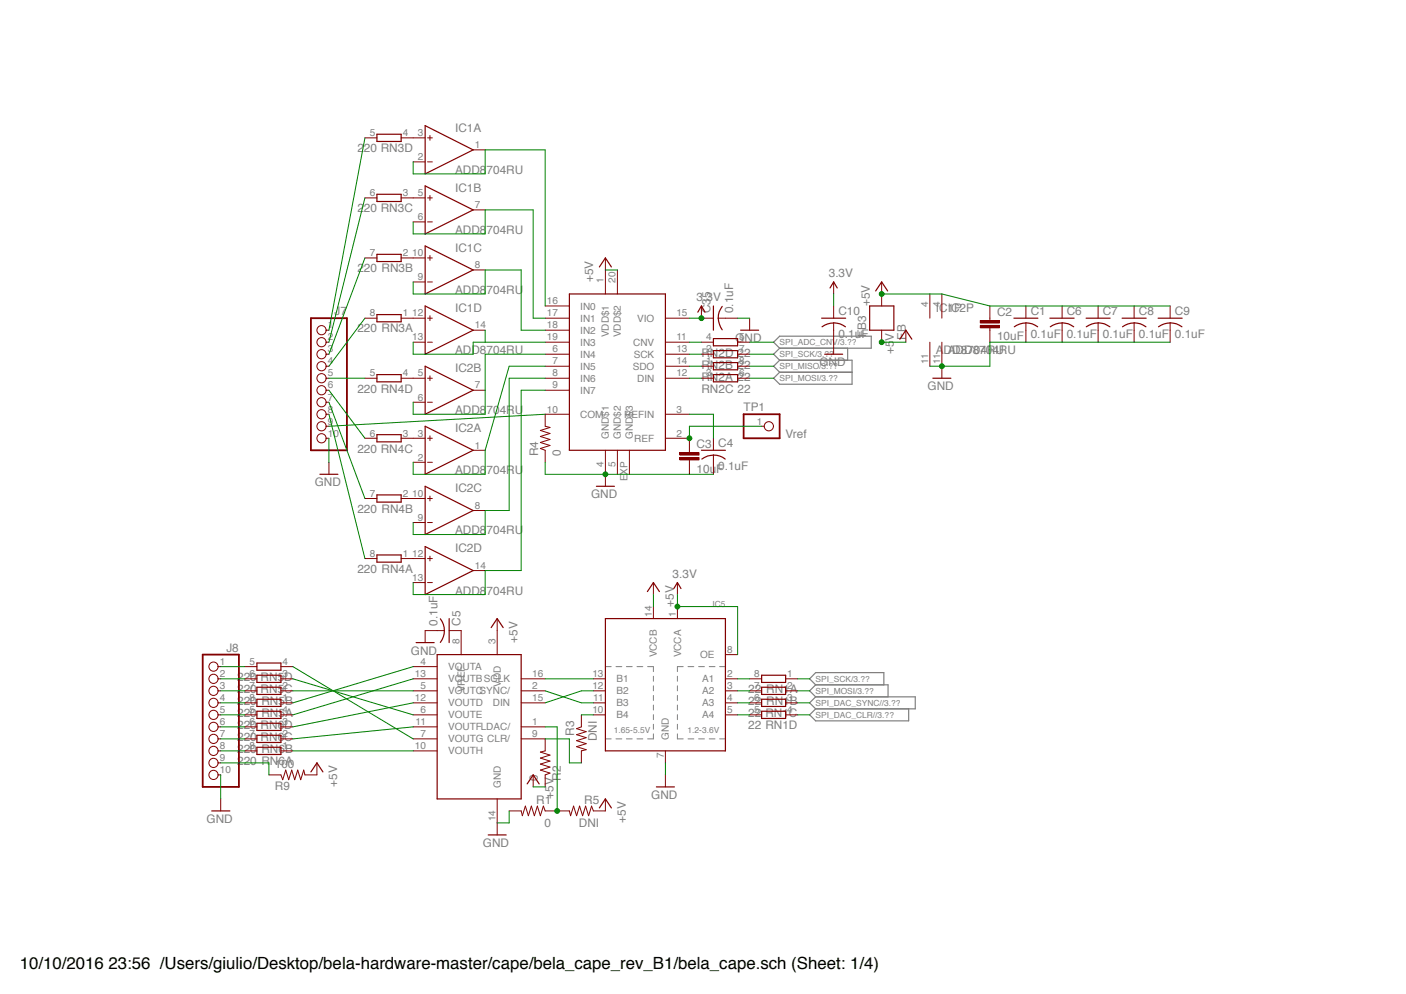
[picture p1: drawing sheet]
<svg xmlns="http://www.w3.org/2000/svg" width="297mm" height="210mm" viewBox="0 0 297 210" stroke-linecap="round" stroke-linejoin="round" font-family="sans-serif">
<g fill="none" stroke="#808080" stroke-width=".21">
<path d="M127.9 156h1.2M127.9 140.8h1.2M130.1 156h1.3M130.1 140.8h1.3M132.3 156h1.3M132.3 140.8h1.3M134.6 156h1.2M134.6 140.8h1.2M136.8 140.8h1.2v1M138 155v1h-1.2M138 142.8v1.1M138 144.8v1.1"/>
<path d="M138 146.9v1M138 148.9v1M138 150.9v1.1M138 152.9v1.1M143.1 155v1h1.2M143.1 142.8v1.1M143.1 144.8v1.1M143.1 146.9v1M143.1 148.9v1M143.1 150.9v1.1M143.1 152.9v1.1M144.3 140.8h-1.2v1"/>
<path d="M145.4 156h1.2M145.4 140.8h1.2M147.6 156h1.2M147.6 140.8h1.2M149.8 156h1.3M149.8 140.8h1.3M152 156h1.3M152 140.8h1.3"/>
</g>
<path d="M163.4 72.3l1.3-1.3h19.4v2.5h-19.4zM164.7 76.1h15.3v5h-15.3l-1.3-1.2 1.3-1.3M164.7 76.1l-1.3 1.2 1.3 1.3M164.7 78.6h15.3M164.7 73.5l-1.3 1.3 1.3 1.3M179.1 73.5v2.6M172.3 144.6h15.3v2.6M172.3 147.2l-1.3 1.2 1.3 1.3M172.3 147.2h21.1v2.5h-21.1M172.3 144.6l-1.3 1.3 1.3 1.3M172.3 144.6l-1.3-1.3 1.3-1.3h14.4v2.6M172.3 149.7l-1.3 1.3 1.3 1.2h19.7v-2.5" fill="none" stroke="#808080" stroke-width=".25"/>
<path d="M89.8 26.5l10.2 5.1-10.2 5.1zM89.8 39.3l10.2 5-10.2 5.1zM89.8 51.9l10.2 5.1-10.2 5.1zM89.8 64.6l10.2 5.1-10.2 5.1zM89.8 77.3l10.2 5.1-10.2 5.1zM120.3 62.1h20.3v33h-20.3zM214.2 67.2h5.1M214.3 69a4 4 0 0 1 4.9 0M89.8 90l10.2 5.1-10.2 5.1zM89.8 102.7l10.2 5.1-10.2 5.1zM89.8 115.4l10.2 5.1-10.2 5.1zM92.4 138.2h17.7v30.5h-17.7z" fill="none" stroke="#820000" stroke-width=".25"/>
<g fill="none" stroke="#820000" stroke-width=".21">
<path d="M87.3 29.1h2.5M87.3 34.2h2.5M90.3 29.1h1M90.3 34.2h1M90.8 28.6v1M100 31.6h2.5M87.3 41.8h2.5M87.3 46.9h2.5M87.3 54.5h2.5M87.3 59.5h2.5M90.3 41.8h1M90.3 46.9h1"/>
<path d="M90.3 54.5h1M90.3 59.5h1M90.8 41.3v1M90.8 54v1M100 44.3h2.5M100 57h2.5M127.9 57v5.1M130.4 57v5.1M87.3 67.2h2.5M87.3 72.3h2.5M87.3 79.9h2.5M90.3 67.2h1"/>
<path d="M90.3 72.3h1M90.3 79.9h1M90.8 66.7v1M90.8 79.4v1M100 69.7h2.5M115.2 64.6h5.1M115.2 67.2h5.1M115.2 69.7h5.1M115.2 72.3h5.1M115.2 74.8h5.1M115.2 77.3h5.1M115.2 79.9h5.1"/>
<path d="M140.6 67.2h5M140.6 72.3h5M140.6 74.8h5M140.6 77.3h5M140.6 79.9h5M196.4 62.1v5.1M196.4 72.3v5M199 62.1v5.1M199 72.3v5M209.1 67.2v.5M209.1 69.2v.5M216.7 64.6v2.6"/>
<path d="M216.7 68.2v4.1M87.3 92.5h2.5M87.3 97.6h2.5M87.3 84.9h2.5M90.3 92.5h1M90.3 97.6h1M90.3 84.9h1M90.8 92v1.1M100 82.4h2.5M100 95.1h2.5M115.2 82.4h5.1M115.2 87.5h5.1"/>
<path d="M127.9 95.1v5.1M130.4 95.1v5.1M133 95.1v5.1M140.6 87.5h5M140.6 92.5h5M87.3 105.3h2.5M87.3 110.3h2.5M87.3 117.9h2.5M90.3 105.3h1M90.3 110.3h1M90.3 117.9h1M90.8 104.8v1"/>
<path d="M90.8 117.4v1.1M100 107.8h2.5M87.3 123h2.5M90.3 123h1M97.4 133.2v5M100 120.5h2.5M105 133.2v5M87.3 140.8h5.1M87.3 143.3h5.1M87.3 145.9h5.1M87.3 148.4h5.1M87.3 151h5.1"/>
<path d="M87.3 153.5h5.1M87.3 156h5.1M87.3 158.6h5.1M110.1 143.3h5.1M110.1 145.9h5.1M110.1 148.4h5.1M110.1 153.5h5.1M110.1 156h5.1M105 168.7v5.1"/>
</g>
<path d="M207.1 68.7h4v.5h-4z" fill="#820000"/>
<path d="M207.1 68.7h4.1v.5h-4.1z" fill="none" stroke="#820000" stroke-width=".21"/>
<path d="M207.1 67.7h4v.5h-4z" fill="#820000"/>
<g fill="none" stroke="#820000" stroke-width=".21">
<path d="M127.9 54.5v2.5M148.2 77.3h2.5M148.2 74.8h2.5M148.2 79.9h2.5M148.2 72.3h2.5M155.8 77.3h2.6M155.8 74.8h2.6M155.8 79.9h2.6M155.8 72.3h2.6M207.1 67.7h4.1v.5h-4.1zM209.1 64.6v2.6M209.1 69.7v2.6"/>
<path d="M145.6 95.1v.5M145.6 97.1v.5M127.9 100.2v2.5M105 130.6v2.6M138 123v2.6M158.4 143.3h2.5M158.4 145.9h2.5M158.4 148.4h2.5M158.4 151h2.5M166 143.3h2.5M166 145.9h2.5M166 148.4h2.5"/>
<path d="M166 151h2.5M140.6 163.6v2.6"/>
</g>
<g fill="none" stroke="#820000" stroke-width=".25">
<path d="M126.6 56.4l1.3-1.9 1.3 1.9M150.7 76.6h5.1v1.5h-5.1zM150.7 71.5h5.1v1.5h-5.1zM150.7 74h5.1v1.6h-5.1zM150.7 79.1h5.1v1.5h-5.1zM126 102.7h3.8M103.8 132.5l1.2-1.9 1.3 1.9M136.8 124.9l1.2-1.9 1.3 1.9M160.9 142.6h5.1v1.5h-5.1zM160.9 145.1h5.1v1.5h-5.1zM160.9 147.7h5.1v1.5h-5.1zM160.9 150.2h5.1v1.5h-5.1z"/>
<path d="M138.7 166.2h3.8"/>
</g>
<path d="M143.6 96.6h4.1v.5h-4.1z" fill="#820000"/>
<path d="M143.6 96.6h4.1v.5h-4.1z" fill="none" stroke="#820000" stroke-width=".21"/>
<path d="M143.6 95.6h4.1v.5h-4.1z" fill="#820000"/>
<g fill="none" stroke="#820000" stroke-width=".21">
<path d="M77.1 29.1h2.5M84.7 29.1h2.6M77.1 41.8h2.5M77.1 54.5h2.5M84.7 41.8h2.6M84.7 54.5h2.6M176.1 59.5v2.6M186.3 59.5v5.1M68.9 79.9h.6M68.9 69.7h.6M68.9 72.3h.6M68.9 74.8h.6"/>
<path d="M68.9 77.3h.6M77.1 67.2h2.5M77.1 79.9h2.5M84.7 67.2h2.6M84.7 79.9h2.6M148.2 64.6v2.6h2.5M151.7 67.2h4.1M158.4 67.2v2.5M176.1 64.6v2.6M176.1 68.2v6.6M186.3 69.7v2.6M191.4 69.7v2.6"/>
<path d="M199 77.3v2.6M224.4 64.6v2.6M224.4 68.2v4.1M232 64.6v2.6M232 68.2v4.1M239.6 64.6v2.6M239.6 68.2v4.1M247.2 64.6v2.6M247.2 68.2v4.1M68.9 92.5h.6M68.9 82.4h.6M68.9 84.9h.6"/>
<path d="M68.9 87.5h.6M68.9 90h.6M69.5 97.6v2.6M77.1 92.5h2.5M84.7 92.5h2.6M115.2 87.5v2.5l1 .3-2 .6 2 .6-2 .7 2 .6-2 .6 2 .7-2 .6 1 .4v2.5M143.6 95.6h4.1v.5h-4.1zM145.6 92.5v2.6M145.6 97.6v2.6M150.7 92.5v2.6M150.7 96.1v4.1M160.9 90h.6"/>
<path d="M77.1 105.3h2.5M77.1 117.9h2.5M84.7 105.3h2.6M84.7 117.9h2.6M93.9 133.2h-4.1v2.5M94.9 133.2h2.5M138 128.1v2.5M143.1 123v2.6M143.1 128.1v2.5M153.3 138.2h2.5M46.1 140.8h.5M46.1 143.3h.5"/>
<path d="M46.1 145.9h.5M46.1 148.4h.5M46.1 151h.5M46.1 153.5h.5M46.1 156h.5M46.1 158.6h.5M51.7 140.8h2.6M51.7 143.3h2.6M51.7 145.9h2.6M51.7 148.4h2.6M51.7 151h2.6M51.7 153.5h2.6"/>
<path d="M51.7 156h2.6M51.7 158.6h2.6M59.3 140.8h2.6M59.3 143.3h2.6M59.3 145.9h2.6M59.3 148.4h2.6M59.3 151h2.6M59.3 153.5h2.6M59.3 156h2.6M59.3 158.6h2.6M115.2 156v2.6l-1 .2 2 .7-2 .6 2 .6-2 .7 2 .6-2 .6 2 .7-1 .3v2.6M122.8 151v2.5l-1 .4 2 .6-2 .6 2 .7-2 .6 2 .6-2 .7 2 .6-1 .3v2.5"/>
<path d="M125.4 143.3h2.5M125.4 145.9h2.5M125.4 148.4h2.5M125.4 151h2.5M140.6 158.6v2.5M153.3 143.3h2.5M153.3 145.9h2.5M153.3 148.4h2.5M153.3 151h2.5M46.1 163.6h.5M46.1 161.1h.5M46.6 168.7v2.5"/>
<path d="M67 161.1v2.5h-2.6l-.2-1-.7 2-.6-2-.6 2-.7-2-.6 2-.6-2-.7 2-.4-1h-2.5M105 173.8v2.5M112.6 163.6v2.6M127.9 168.7v2.5h-2.5l-.4-1-.7 2.1-.6-2.1-.6 2.1-.7-2.1-.6 2.1-.6-2.1-.7 2.1-.2-1.1h-5.1l-.4-1-.6 2.1-.7-2.1-.6 2.1-.6-2.1-.7 2.1-.6-2.1-.6 2.1-.3-1.1h-2.5"/>
<circle cx="67.9" cy="77.3" r=".97"/>
<circle cx="67.9" cy="79.9" r=".97"/>
<circle cx="67.9" cy="74.8" r=".97"/>
<circle cx="67.9" cy="69.7" r=".97"/>
<circle cx="67.9" cy="72.3" r=".97"/>
<circle cx="67.9" cy="82.4" r=".97"/>
<circle cx="67.9" cy="84.9" r=".97"/>
<circle cx="67.9" cy="87.5" r=".97"/>
<circle cx="67.9" cy="90" r=".97"/>
<circle cx="67.9" cy="92.5" r=".97"/>
<circle cx="162.4" cy="90" r=".97"/>
<circle cx="45.1" cy="148.4" r=".97"/>
<circle cx="45.1" cy="151" r=".97"/>
<circle cx="45.1" cy="153.5" r=".97"/>
<circle cx="45.1" cy="143.3" r=".97"/>
<circle cx="45.1" cy="140.8" r=".97"/>
<circle cx="45.1" cy="156" r=".97"/>
<circle cx="45.1" cy="145.9" r=".97"/>
<circle cx="45.1" cy="158.6" r=".97"/>
<circle cx="45.1" cy="163.6" r=".97"/>
<circle cx="45.1" cy="161.1" r=".97"/>
</g>
<g fill="none" stroke="#820000" stroke-width=".25">
<path d="M79.6 28.4h5.1v1.5h-5.1zM79.6 41h5.1v1.6h-5.1zM79.6 53.7h5.1v1.5h-5.1zM79.6 66.4h5.1v1.6h-5.1zM79.6 79.1h5.1v1.5h-5.1zM147.4 65.9l.8-1.3 .7 1.3M150.7 64.6v5.1M152.6 64.7a4 4 0 0 0 0 4.9M156.5 69.7h3.8M173.6 67.2h5.1M173.7 69a4 4 0 0 1 4.9 0M174.2 74.8h3.8"/>
<path d="M175.4 60.8l.7-1.3 .8 1.3M183.7 64.6h5.1v5.1h-5.1zM185 61.4l1.3-1.9 1.2 1.9M190.1 71.6l1.3-1.9 1.2 1.9M197.1 79.9h3.8M221.8 67.2h5.1M221.9 69a4 4 0 0 1 4.9 0M229.5 67.2h5M229.5 69a4.1 4.1 0 0 1 5 0M237.1 67.2h5M237.1 69a4 4 0 0 1 5 0M244.7 67.2h5"/>
<path d="M244.8 69a4 4 0 0 1 4.9 0M79.6 91.8h5.1v1.5h-5.1zM148.2 95.1h5.1M148.3 96.9a4 4 0 0 1 4.9 0M67.6 100.2h3.8M79.6 104.5h5.1v1.5h-5.1zM79.6 117.2h5.1v1.5h-5.1zM87.9 135.7h3.8M93 130.7a4.1 4.1 0 0 1 0 5M94.9 130.6v5.1M127.9 130.6h25.4v28h-25.4zM142.4 124.3l.7-1.3 .8 1.3"/>
<path d="M54.3 140h5v1.5h-5zM54.3 142.6h5v1.5h-5zM54.3 145.1h5v1.5h-5zM54.3 147.7h5v1.5h-5zM54.3 150.2h5v1.5h-5zM54.3 152.7h5v1.6h-5zM54.3 155.3h5v1.5h-5zM54.3 157.8h5v1.5h-5zM44.7 171.2h3.9M65.7 163l1.3-1.9 1.2 1.9M103.1 176.3h3.8M111.4 165.5l1.2-1.9 1.3 1.9"/>
<path d="M126.6 170.6l1.3-1.9 1.3 1.9"/>
</g>
<path d="M65.7 67.2h7.6v27.9h-7.6zM157.1 87.5h7.6v5h-7.6zM42.8 138.2h7.7v28h-7.7z" fill="none" stroke="#820000" stroke-width=".38"/>
<path d="M115.2 97.6v2.6h35.5M140.6 161.1v2.5" fill="none" stroke="#008100" stroke-width=".21"/>
<circle cx="127.9" cy="100.1" r=".51" fill="#008100"/>
<g fill="none" stroke="#008100" stroke-width=".21">
<path d="M247.2 72.3h-38.1v5h-12.7"/>
<circle cx="127.9" cy="100.2" r=".51"/>
</g>
<circle cx="199" cy="77.3" r=".51" fill="#008100"/>
<g fill="none" stroke="#008100" stroke-width=".21">
<path d="M127.9 57h2.5M155.8 67.2h2.6M186.3 62.1h12.7l10.1 2.5h38.1M69.5 92.5v5.1M138 125.6v2.5M46.6 163.6v5.1M107.6 171.2v2.6h-2.6M112.6 166.2h2.6"/>
<circle cx="199" cy="77.3" r=".51"/>
</g>
<circle cx="186.3" cy="62.1" r=".51" fill="#008100"/>
<g fill="none" stroke="#008100" stroke-width=".21">
<path d="M87.3 34.2v2.5h15.2v-5.1h12.7v33M87.3 46.9v2.5h15.2v-5.1h10.1v22.9h2.6M87.3 59.5v2.6h15.2v-5.1h7.6v12.7h5.1M87.3 72.3v2.5h12.7v-2.5h15.2M102.5 69.7v2.6M115.2 74.8h-12.7v12.7h-15.2v-2.6M115.2 77.3h-7.6l-5.1 17.8v5.1h-15.2v-2.6M115.2 79.9h-7.6v27.9h-5.1v5.1h-15.2v-2.6M115.2 82.4h-5.1v38.1h-7.6v5.1h-15.2v-2.6"/>
<circle cx="186.3" cy="62.1" r=".51"/>
</g>
<circle cx="145.6" cy="92.5" r=".51" fill="#008100"/>
<g fill="none" stroke="#008100" stroke-width=".21">
<path d="M145.6 72.3h2.6M145.6 79.9h2.6M145.6 74.8h2.6M145.6 77.3h2.6M158.4 72.3h5M158.4 79.9h5M158.4 74.8h5M158.4 77.3h5M115.2 87.5l-45.7 2.5M145.6 87.5h5.1v5M160.9 90h-15.3v2.5M115.2 143.3h10.2"/>
<path d="M115.2 145.9l7.6 2.5h2.6M115.2 156h5.1v5.1h2.5M115.2 153.5h2.5v17.7M122.8 151h2.6M125.4 145.9h-2.6l-7.6 2.5M155.8 143.3h2.6M155.8 145.9h2.6M155.8 148.4h2.6M155.8 151h2.6M168.5 143.3h2.5M168.5 145.9h2.5M168.5 148.4h2.5"/>
<path d="M168.5 151h2.5"/>
<circle cx="145.6" cy="92.5" r=".51"/>
</g>
<circle cx="117.7" cy="171.2" r=".51" fill="#008100"/>
<g fill="none" stroke="#008100" stroke-width=".21">
<path d="M77.1 29.1l-7.6 40.6M77.1 41.8l-7.6 30.5M77.1 54.5l-7.6 20.3M69.5 79.9h7.6M77.1 67.2l-7.6 10.1M186.3 72.3h5.1M69.5 82.4l7.6 10.1M69.5 84.9l7.6 20.4M69.5 87.5l7.6 30.4M46.6 145.9h5.1M46.6 158.6h5.1M46.6 156h5.1"/>
<path d="M46.6 153.5h5.1M46.6 151h5.1M46.6 148.4h5.1M46.6 143.3h5.1M46.6 140.8h5.1M61.9 140.8l25.4 15.2M61.9 143.3l25.4 7.7M61.9 145.9h25.4M61.9 158.6h25.4M87.3 140.8l-25.4 7.6M87.3 143.3l-25.4 7.7M87.3 148.4l-25.4 5.1"/>
<path d="M87.3 153.5l-25.4 2.5M46.6 161.1h10.2v2.5"/>
<circle cx="117.7" cy="171.2" r=".51"/>
</g>
<circle cx="186.3" cy="72.3" r=".51" fill="#008100"/>
<g fill="none" stroke="#008100" stroke-width=".21">
<path d="M143.1 125.6v2.5h12.7v10.1"/>
<circle cx="186.3" cy="72.3" r=".51"/>
</g>
<circle cx="143.1" cy="128.1" r=".51" fill="#008100"/>
<g fill="none" stroke="#008100" stroke-width=".21">
<path d="M145.6 67.2h2.6M176.1 62.1v2.5"/>
<circle cx="143.1" cy="128.1" r=".51"/>
</g>
<circle cx="148.2" cy="67.2" r=".51" fill="#008100"/>
<circle cx="148.2" cy="67.2" r=".51" fill="none" stroke="#008100" stroke-width=".21"/>
<text font-size="3.6" x="4.2" y="204.7">10/10/2016 23:56 /Users/giulio/Desktop/bela-hardware-master/cape/bela_cape_rev_B1/bela_cape.sch (Sheet: 1/4)</text>
<g font-size="2.5" fill="#808080">
<text x="96.1" y="27.8">IC1A</text>
<text x="75.5" y="32.1">220 RN3D</text>
<text x="96.1" y="36.7">ADD8704RU</text>
<text x="96.1" y="40.5">IC1B</text>
<text x="75.5" y="44.8">220 RN3C</text>
<text x="96.1" y="49.4">ADD8704RU</text>
<text x="96.1" y="53.2">IC1C</text>
<text x="75.5" y="57.5">220 RN3B</text>
<text x="125.3" y="59.5" transform="rotate(-90 125.3 59.5)">+5V</text>
<text x="175.1" y="58.5">3.3V</text>
<text x="96.1" y="62.1">ADD8704RU</text>
<text x="96.1" y="65.9">IC1D</text>
<text x="147.2" y="63.6">3.3V</text>
<text x="183.7" y="64.6" transform="rotate(-90 183.7 64.6)">+5V</text>
<text x="197.7" y="65.9">IC1P</text>
<text x="200.2" y="65.9">IC2P</text>
<text x="70.7" y="66.5">J7</text>
<text x="75.5" y="70.2">220 RN3A</text>
<text x="150.1" y="66.1" transform="rotate(-90 150.1 66.1)">C35</text>
<text x="154.9" y="66.1" transform="rotate(-90 154.9 66.1)">0.1uF</text>
<text x="177.1" y="71.4">0.1uF</text>
<text x="177.1" y="66.5">C10</text>
<text x="183" y="71.2" transform="rotate(-90 183 71.2)">FB3</text>
<text x="191.3" y="71.7" transform="rotate(-90 191.3 71.7)">FB</text>
<text x="210.6" y="71.9">10uF</text>
<text x="210.6" y="66.8">C2</text>
<text x="217.8" y="71.4">0.1uF</text>
<text x="217.8" y="66.5">C1</text>
<text x="225.4" y="71.4">0.1uF</text>
<text x="225.4" y="66.5">C6</text>
<text x="233" y="71.4">0.1uF</text>
<text x="233" y="66.5">C7</text>
<text x="240.6" y="71.4">0.1uF</text>
<text x="240.6" y="66.5">C8</text>
<text x="248.2" y="71.4">0.1uF</text>
<text x="248.2" y="66.5">C9</text>
<text x="96.1" y="74.8">ADD8704RU</text>
<text x="148.2" y="77.8">RN2B 22</text>
<text x="148.2" y="75.3">RN2D 22</text>
<text x="155.3" y="72.2">GND</text>
<text x="173.1" y="77.3">GND</text>
<text x="188.8" y="74.8" transform="rotate(-90 188.8 74.8)">+5V</text>
<text x="197.7" y="74.8">ADD8704RU</text>
<text x="200.2" y="74.8">ADD8704RU</text>
<text x="75.5" y="82.9">220 RN4D</text>
<text x="96.1" y="78.6">IC2B</text>
<text x="148.2" y="80.4">RN2A 22</text>
<text x="148.2" y="82.9">RN2C 22</text>
<text x="196" y="82.4">GND</text>
<text x="96.1" y="87.5">ADD8704RU</text>
<text x="157.1" y="86.8">TP1</text>
<text x="75.5" y="95.6">220 RN4C</text>
<text x="96.1" y="91.3">IC2A</text>
<text x="147.2" y="94.7">C3</text>
<text x="151.7" y="94.5">C4</text>
<text x="166" y="92.5">Vref</text>
<text x="96.1" y="100.2">ADD8704RU</text>
<text x="113.7" y="96.4" transform="rotate(-90 113.7 96.4)">R4</text>
<text x="118.5" y="96.4" transform="rotate(-90 118.5 96.4)">0</text>
<text x="147.2" y="99.8">10uF0.1uF</text>
<text x="66.5" y="102.7">GND</text>
<text x="96.1" y="104">IC2C</text>
<text x="124.9" y="105.2">GND</text>
<text x="75.5" y="108.3">220 RN4B</text>
<text x="96.1" y="112.9">ADD8704RU</text>
<text x="96.1" y="116.7">IC2D</text>
<text x="75.5" y="121">220 RN4A</text>
<text x="96.1" y="125.5">ADD8704RU</text>
<text x="142.1" y="122">3.3V</text>
<text x="142.3" y="128.1" transform="rotate(-90 142.3 128.1)">+5V</text>
<text x="47.8" y="137.6">J8</text>
<text x="92.5" y="132.1" transform="rotate(-90 92.5 132.1)">0.1uF</text>
<text x="97.3" y="132.1" transform="rotate(-90 97.3 132.1)">C5</text>
<text x="109.3" y="135.7" transform="rotate(-90 109.3 135.7)">+5V</text>
<text x="50.1" y="143.8">220 RN5D</text>
<text x="86.8" y="138.2">GND</text>
<text x="50.1" y="146.4">220 RN5C</text>
<text x="50.1" y="148.9">220 RN5B</text>
<text x="158.1" y="146.4">22 RN1A</text>
<text x="158.1" y="148.9">22 RN1B</text>
<text x="50.1" y="151.4">220 RN5A</text>
<text x="50.1" y="154">220 RN6D</text>
<text x="121.3" y="155.4" transform="rotate(-90 121.3 155.4)">R3</text>
<text x="158.1" y="151.4">22 RN1C</text>
<text x="158.1" y="154">22 RN1D</text>
<text x="50.1" y="156.5">220 RN6C</text>
<text x="50.1" y="159.1">220 RN6B</text>
<text x="50.1" y="161.6">220 RN6A</text>
<text x="126.1" y="156.5" transform="rotate(-90 126.1 156.5)">DNI</text>
<text x="58.1" y="162.1">100</text>
<text x="58.1" y="166.9">R9</text>
<text x="71.3" y="166.2" transform="rotate(-90 71.3 166.2)">+5V</text>
<text x="113.7" y="164.9" transform="rotate(-90 113.7 164.9)">0</text>
<text x="118.5" y="164.9" transform="rotate(-90 118.5 164.9)">R2</text>
<text x="43.6" y="173.8">GND</text>
<text x="113.3" y="169.7">R1</text>
<text x="117" y="168.7" transform="rotate(-90 117 168.7)">+5V</text>
<text x="123.4" y="169.7">R5</text>
<text x="132.2" y="173.8" transform="rotate(-90 132.2 173.8)">+5V</text>
<text x="137.6" y="168.7">GND</text>
<text x="102" y="178.9">GND</text>
<text x="115.1" y="174.5">0</text>
<text x="122.3" y="174.5">DNI</text>
</g>
<g font-size="2.1" fill="#808080">
<text x="78.1" y="28.7">5</text>
<text x="85.1" y="28.7">4</text>
<text x="88.3" y="28.7">3</text>
<text x="88.3" y="33.8">2</text>
<text x="100.3" y="31.3">1</text>
<text x="78.1" y="41.4">6</text>
<text x="85.1" y="41.4">3</text>
<text x="88.3" y="41.4">5</text>
<text x="88.3" y="46.5">6</text>
<text x="100.3" y="44">7</text>
<text x="78.1" y="54.1">7</text>
<text x="85.1" y="54.1">2</text>
<text x="87.1" y="54.1">10</text>
<text x="88.3" y="59.2">9</text>
<text x="100.3" y="56.7">8</text>
<text x="127.5" y="59.7" transform="rotate(-90 127.5 59.7)">1</text>
<text x="130.1" y="59.7" transform="rotate(-90 130.1 59.7)">20</text>
<text x="115.6" y="64.3">16</text>
<text x="122.6" y="65.4">IN0</text>
<text x="196.1" y="64.8" transform="rotate(-90 196.1 64.8)">4</text>
<text x="198.6" y="64.8" transform="rotate(-90 198.6 64.8)">4</text>
<text x="69.3" y="69.3">1</text>
<text x="69.3" y="71.9">2</text>
<text x="78.1" y="66.8">8</text>
<text x="85.1" y="66.8">1</text>
<text x="87.1" y="66.8">12</text>
<text x="87.1" y="71.9">13</text>
<text x="100.3" y="69.3">14</text>
<text x="115.6" y="66.8">17</text>
<text x="115.6" y="69.3">18</text>
<text x="115.6" y="71.9">19</text>
<text x="122.6" y="67.9">IN1</text>
<text x="122.6" y="70.5">IN2</text>
<text x="128.6" y="71.2" transform="rotate(-90 128.6 71.2)">VDD$1</text>
<text x="131.2" y="71.2" transform="rotate(-90 131.2 71.2)">VDD$2</text>
<text x="134.6" y="67.9">VIO</text>
<text x="142.9" y="66.8">15</text>
<text x="142.9" y="71.9">11</text>
<text x="149.2" y="71.9">4</text>
<text x="156.2" y="71.9">5</text>
<text x="69.3" y="74.4">3</text>
<text x="69.3" y="77">4</text>
<text x="116.7" y="74.4">6</text>
<text x="116.7" y="77">7</text>
<text x="122.6" y="73">IN3</text>
<text x="122.6" y="75.5">IN4</text>
<text x="133.8" y="73">CNV</text>
<text x="133.9" y="75.5">SCK</text>
<text x="142.9" y="74.4">13</text>
<text x="142.9" y="77">14</text>
<text x="149.2" y="77">1</text>
<text x="149.2" y="74.4">2</text>
<text x="156.2" y="77">8</text>
<text x="156.2" y="74.4">7</text>
<text x="196.1" y="76.8" transform="rotate(-90 196.1 76.8)">11</text>
<text x="198.6" y="76.8" transform="rotate(-90 198.6 76.8)">11</text>
<text x="69.3" y="79.5">5</text>
<text x="69.3" y="82">6</text>
<text x="78.1" y="79.5">5</text>
<text x="85.1" y="79.5">4</text>
<text x="88.3" y="79.5">5</text>
<text x="100.3" y="82">7</text>
<text x="116.7" y="79.5">8</text>
<text x="116.7" y="82">9</text>
<text x="122.6" y="78.1">IN5</text>
<text x="122.6" y="80.6">IN6</text>
<text x="122.6" y="83.2">IN7</text>
<text x="133.7" y="78.1">SDO</text>
<text x="134.6" y="80.6">DIN</text>
<text x="142.9" y="79.5">12</text>
<text x="149.2" y="79.5">3</text>
<text x="156.2" y="79.5">6</text>
<text x="69.3" y="84.6">7</text>
<text x="69.3" y="87.1">8</text>
<text x="69.3" y="89.7">9</text>
<text x="88.3" y="84.6">6</text>
<text x="115.6" y="87.1">10</text>
<text x="122.6" y="88.2">COM</text>
<text x="131.9" y="88.2">REFIN</text>
<text x="142.9" y="87.1">3</text>
<text x="159.9" y="89.7">1</text>
<text x="69.3" y="92.2">10</text>
<text x="78.1" y="92.2">6</text>
<text x="85.1" y="92.2">3</text>
<text x="88.3" y="92.2">3</text>
<text x="100.3" y="94.7">1</text>
<text x="128.6" y="92.8" transform="rotate(-90 128.6 92.8)">GND$1</text>
<text x="131.2" y="92.8" transform="rotate(-90 131.2 92.8)">GND$2</text>
<text x="133.7" y="92.8" transform="rotate(-90 133.7 92.8)">GND$3</text>
<text x="134" y="93.3">REF</text>
<text x="142.9" y="92.2">2</text>
<text x="88.3" y="97.3">2</text>
<text x="127.5" y="98.6" transform="rotate(-90 127.5 98.6)">4</text>
<text x="130.1" y="98.6" transform="rotate(-90 130.1 98.6)">5</text>
<text x="132.6" y="101.6" transform="rotate(-90 132.6 101.6)">EXP</text>
<text x="78.1" y="104.9">7</text>
<text x="85.1" y="104.9">2</text>
<text x="87.1" y="104.9">10</text>
<text x="100.3" y="107.4">8</text>
<text x="88.3" y="110">9</text>
<text x="78.1" y="117.6">8</text>
<text x="85.1" y="117.6">1</text>
<text x="87.1" y="117.6">12</text>
<text x="87.1" y="122.7">13</text>
<text x="100.3" y="120.1">14</text>
<text x="137.7" y="130.3" transform="rotate(-90 137.7 130.3)">14</text>
<text x="142.8" y="130.3" transform="rotate(-90 142.8 130.3)">1</text>
<text x="97.1" y="135.9" transform="rotate(-90 97.1 135.9)">8</text>
<text x="104.7" y="135.9" transform="rotate(-90 104.7 135.9)">3</text>
<text x="153.6" y="137.9">8</text>
<text x="46.4" y="140.4">1</text>
<text x="46.4" y="143">2</text>
<text x="52.7" y="140.4">5</text>
<text x="52.7" y="143">6</text>
<text x="59.7" y="140.4">4</text>
<text x="59.7" y="143">3</text>
<text x="87.6" y="143">13</text>
<text x="88.8" y="140.4">4</text>
<text x="94.7" y="141.5">VOUTA</text>
<text x="112.4" y="143">16</text>
<text x="125.2" y="143">13</text>
<text x="138.8" y="138.8" transform="rotate(-90 138.8 138.8)">VCCB</text>
<text x="143.9" y="138.8" transform="rotate(-90 143.9 138.8)">VCCA</text>
<text x="147.9" y="139">OE</text>
<text x="153.6" y="143">2</text>
<text x="159.3" y="143">8</text>
<text x="166.3" y="143">1</text>
<text x="46.4" y="145.5">3</text>
<text x="46.4" y="148">4</text>
<text x="52.7" y="145.5">7</text>
<text x="52.7" y="148">8</text>
<text x="59.7" y="145.5">2</text>
<text x="59.7" y="148">1</text>
<text x="87.6" y="148">12</text>
<text x="88.8" y="145.5">5</text>
<text x="94.7" y="144.1">VOUTBSCLK</text>
<text x="94.7" y="146.6">VOUTCSYNC/</text>
<text x="94.7" y="149.2">VOUTD</text>
<text x="98.2" y="146.2" transform="rotate(-90 98.2 146.2)">VREF</text>
<text x="104.1" y="149.2">DIN</text>
<text x="105.8" y="145.1" transform="rotate(-90 105.8 145.1)">VDD</text>
<text x="112.4" y="145.5">2</text>
<text x="112.4" y="148">15</text>
<text x="125.2" y="145.5">12</text>
<text x="125.3" y="148">11</text>
<text x="130.2" y="144.1">B1</text>
<text x="130.2" y="146.6">B2</text>
<text x="130.2" y="149.2">B3</text>
<text x="148.4" y="144.1">A1</text>
<text x="148.4" y="146.6">A2</text>
<text x="148.4" y="149.2">A3</text>
<text x="153.6" y="145.5">3</text>
<text x="153.6" y="148">4</text>
<text x="159.3" y="145.5">7</text>
<text x="159.3" y="148">6</text>
<text x="166.3" y="145.5">2</text>
<text x="166.3" y="148">3</text>
<text x="46.4" y="150.6">5</text>
<text x="46.4" y="153.1">6</text>
<text x="46.4" y="155.7">7</text>
<text x="52.7" y="150.6">5</text>
<text x="52.7" y="153.1">6</text>
<text x="52.7" y="155.7">7</text>
<text x="59.7" y="150.6">4</text>
<text x="59.7" y="153.1">3</text>
<text x="59.7" y="155.7">2</text>
<text x="87.8" y="153.1">11</text>
<text x="88.8" y="150.6">6</text>
<text x="88.8" y="155.7">7</text>
<text x="94.7" y="151.7">VOUTE</text>
<text x="94.7" y="154.2">VOUTFLDAC/</text>
<text x="112.4" y="153.1">1</text>
<text x="112.4" y="155.7">9</text>
<text x="125.2" y="150.6">10</text>
<text x="130.2" y="151.7">B4</text>
<text x="148.4" y="151.7">A4</text>
<text x="153.6" y="150.6">5</text>
<text x="159.3" y="150.6">5</text>
<text x="166.3" y="150.6">4</text>
<text x="46.4" y="158.2">8</text>
<text x="46.4" y="160.7">9</text>
<text x="52.7" y="158.2">8</text>
<text x="59.7" y="158.2">1</text>
<text x="87.6" y="158.2">10</text>
<text x="94.7" y="156.8">VOUTG CLR/</text>
<text x="94.7" y="159.3">VOUTH</text>
<text x="140.2" y="160.1" transform="rotate(-90 140.2 160.1)">7</text>
<text x="141.3" y="156.2" transform="rotate(-90 141.3 156.2)">GND</text>
<text x="46.4" y="163.3">10</text>
<text x="105.8" y="166.4" transform="rotate(-90 105.8 166.4)">GND</text>
<text x="104.7" y="173.4" transform="rotate(-90 104.7 173.4)">14</text>
</g>
<g font-size="1.8" fill="#808080">
<text x="164.7" y="75.4">SPI_SCK/3.??</text>
<text x="164.7" y="72.9">SPI_ADC_CNV/3.??</text>
<text x="164.7" y="78">SPI_MISO/3.??</text>
<text x="164.7" y="80.5">SPI_MOSI/3.??</text>
<text x="150.5" y="128.1">IC5</text>
<text x="172.3" y="144">SPI_SCK/3.??</text>
<text x="172.3" y="149">SPI_DAC_SYNC//3.??</text>
<text x="172.3" y="146.5">SPI_MOSI/3.??</text>
<text x="129.7" y="154.7">1.65-5.5V</text>
<text x="145.3" y="154.7">1.2-3.6V</text>
<text x="172.3" y="151.6">SPI_DAC_CLR//3.??</text>
</g>
</svg>
